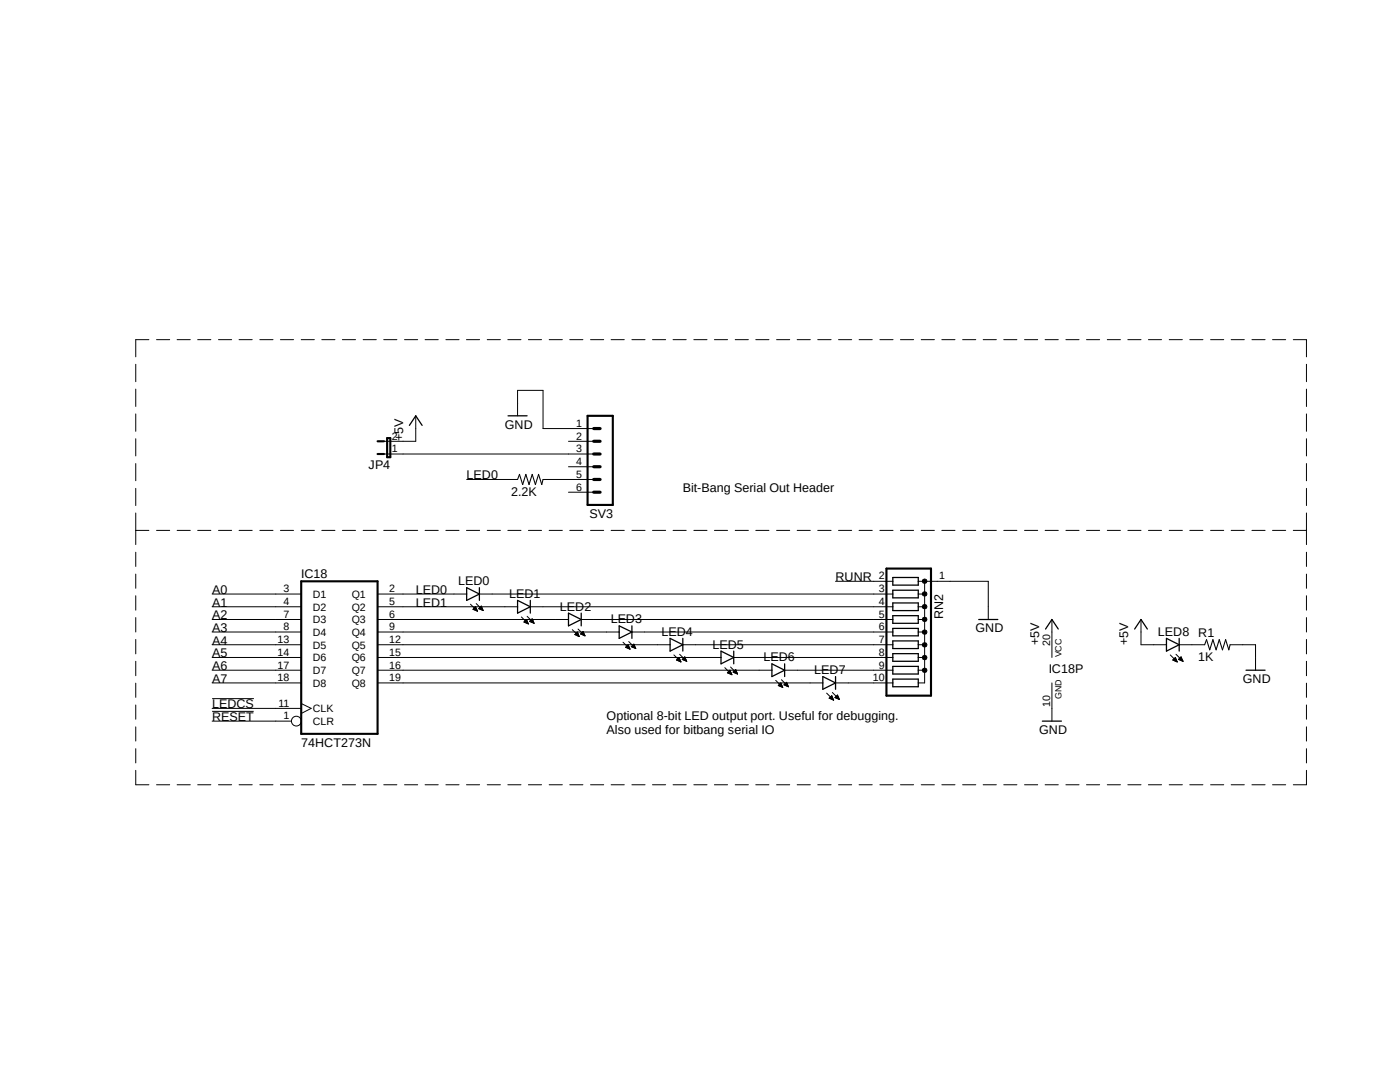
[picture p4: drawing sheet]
<svg xmlns="http://www.w3.org/2000/svg" width="279mm" height="216mm" viewBox="0 0 279 216" stroke-linecap="round" stroke-linejoin="round" font-family="sans-serif">
<path d="M27 67.6l233.9 89.1M260.9 67.6l-233.9 89.1" fill="none" stroke="#fff" stroke-width=".2"/>
<g fill="none" stroke="#000" stroke-width=".2">
<path d="M27.1 72.7v3.5M27.1 77.6v3.5M29.7 67.8h-2.6v3.4M31.2 67.8h2.7M35.3 67.8h2.7M39.5 67.8h2.6M43.6 67.8h2.6M47.7 67.8h2.6M51.9 67.8h2.6M56 67.8h2.6M60.1 67.8h2.6M64.2 67.8h2.6"/>
<path d="M68.3 67.8h2.7M72.5 67.8h2.6M76.6 67.8h2.6M80.7 67.8h2.7M84.8 67.8h2.7M89 67.8h2.6M93.1 67.8h2.6M97.2 67.8h2.7M101.3 67.8h2.7M105.5 67.8h2.6M109.6 67.8h2.6M113.7 67.8h2.6"/>
<path d="M117.9 67.8h2.6M122 67.8h2.6M126.1 67.8h2.6M130.2 67.8h2.6M134.3 67.8h2.6M138.5 67.8h2.6M142.6 67.8h2.6M146.7 67.8h2.7M150.8 67.8h2.7M155 67.8h2.6M159.1 67.8h2.6M163.2 67.8h2.7"/>
<path d="M167.3 67.8h2.7M171.4 67.8h2.7M175.6 67.8h2.6M179.7 67.8h2.6M183.9 67.8h2.6M188 67.8h2.6M192.1 67.8h2.6M196.2 67.8h2.6M200.3 67.8h2.6M204.5 67.8h2.6M208.6 67.8h2.6M212.7 67.8h2.6"/>
<path d="M216.8 67.8h2.7M221 67.8h2.6M225.1 67.8h2.6M229.2 67.8h2.6M233.3 67.8h2.7M237.4 67.8h2.7M241.6 67.8h2.6M245.7 67.8h2.6M249.9 67.8h2.6M254 67.8h2.6M258.1 67.8h2.6v3.4M260.7 72.7v3.5"/>
<path d="M260.7 77.6v3.5M27.1 82.6v3.5M27.1 87.5v3.5M27.1 92.5v3.4M27.1 97.5v3.4M76.6 90.6h41.9M83 83v5.1h-6.4M93.1 95.7h10.2M103.3 83v-5.1h5.1v7.6h10.1M108.4 95.7h10.1M113.5 88.1h5M113.5 93.1h5"/>
<path d="M113.5 98.2h5M260.7 82.6v3.5M260.7 87.5v3.5M260.7 92.5v3.4M260.7 97.5v3.4M27.1 102.4v6.3M27.1 110.2v2.8M27.1 114.6v2.8M27.1 118.9v2.9M27.1 105.8h2.6M31.2 105.8h2.7M35.3 105.8h2.7"/>
<path d="M39.5 105.8h2.6M42.3 118.5h17.8M43.6 105.8h2.6M47.7 105.8h2.6M51.9 105.8h2.6M56 105.8h2.6M60.1 105.8h2.6M64.2 105.8h2.6M68.3 105.8h2.7M72.5 105.8h2.6M75.4 118.5h17.7M76.6 105.8h2.6"/>
<path d="M80.7 105.8h2.7M84.8 105.8h2.7M89 105.8h2.6M93.1 105.8h2.6M95.7 118.5h82.5M97.2 105.8h2.7M101.3 105.8h2.7M105.5 105.8h2.6M109.6 105.8h2.6M113.7 105.8h2.6M117.9 105.8h2.6M122 105.8h2.6"/>
<path d="M126.1 105.8h2.6M130.2 105.8h2.6M134.3 105.8h2.6M138.5 105.8h2.6M142.6 105.8h2.6M146.7 105.8h2.7M150.8 105.8h2.7M155 105.8h2.6M159.1 105.8h2.6M163.2 105.8h2.7M166.8 116h11.4M167.3 105.8h2.7"/>
<path d="M171.4 105.8h2.7M175.6 105.8h2.6M179.7 105.8h2.6M183.3 118.5h1.2M183.3 116h13.9v7.6M183.9 105.8h2.6M184.2 118.2l.3-.1 .4 .1 .1 .3-.1 .3-.4 .2-.3-.2-.1-.3h.5h-.5zM184.2 115.7l.3-.2 .4 .2 .1 .3-.1 .3-.4 .1-.3-.1-.1-.3h.5h-.5zM184.5 116v20.3h-1.2M188 105.8h2.6M192.1 105.8h2.6M196.2 105.8h2.6"/>
<path d="M200.3 105.8h2.6M204.5 105.8h2.6M208.6 105.8h2.6M212.7 105.8h2.6M216.8 105.8h2.7M221 105.8h2.6M225.1 105.8h2.6M229.2 105.8h2.6M233.3 105.8h2.7M237.4 105.8h2.7M241.6 105.8h2.6M245.7 105.8h2.6"/>
<path d="M249.9 105.8h2.6M254 105.8h2.6M258.1 105.8h2.6M260.7 102.4v6.3M260.7 110.2v2.8M260.7 114.6v2.8M260.7 118.9v2.9M27.1 123.2v2.9M27.1 127.6v2.9M27.1 132v2.8M27.1 136.3v2.8M42.3 139.4h8.4"/>
<path d="M42.3 121.1h17.8M42.3 123.6h17.8M42.3 126.1h17.8M42.3 128.7h17.8M42.3 131.2h17.8M42.3 133.7h17.8M42.3 136.3h17.8M75.4 121.1h27.9M75.4 123.6h38.1M75.4 126.1h48.2M75.4 128.7h58.3M75.4 131.2h68.5"/>
<path d="M75.4 133.7h78.7M75.4 136.3h88.8M93.9 120.6l1.4 1.4M94.4 121.6l.9 .4M94.4 121.6l.5-.5 .4 .9M94.4 121.6h.7M94.5 121.5h.6M94.6 121.4h.4M94.6 121.7h.6M94.7 121.3h.3M94.7 121.2h.3M94.8 121.8h.4"/>
<path d="M94.8 121.1h.1M95 120.4l1.4 1.4M95 121.8h.2M95.6 121.4h.6M95.6 121.5h.7M95.7 121.3h.5M95.8 121.2h.4M95.8 121.6h.5M95.8 121.1h.3M95.9 121h.2M96 120.9h.1M96.1 121.7h.3"/>
<path d="M96.1 120.9l-.6 .6 .9 .3M96.1 120.9l.3 .9M96.3 121.8h.1M104.1 123.1l1.4 1.4M104.6 124.1l.5-.5 .4 .9zM104.6 124.1h.6M104.6 124.2h.7M104.7 124h.5M104.8 123.9h.4M104.9 124.2h.4M104.9 123.8h.3M104.9 123.7h.2"/>
<path d="M105.1 124.3h.3M105.2 123l1.4 1.4M105.3 124.4h.1M105.7 124h.7M105.7 124l.5-.5 .4 .9zM105.8 123.9h.6M105.8 121.1h72.4M105.9 124.1h.6M105.9 123.8h.4M106 123.7h.3M106.1 124.2h.4M106.1 123.5h.1"/>
<path d="M106.3 124.2h.2M106.5 124.3h.1M114.2 125.6l1.4 1.4M114.7 126.6l.9 .4M114.7 126.6l.5-.5 .4 .9M114.7 126.6h.7M114.8 126.5h.6M114.9 126.7h.5M114.9 126.4h.5M115 126.4h.3M115.1 126.3h.2M115.1 126.8h.4"/>
<path d="M115.1 126.2h.1M115.3 126.9h.2M115.4 125.5l1.4 1.4M115.5 127h.1M115.9 126.5h.7M115.9 126.4h.6M116 123.6h62.2M116 126.4h.5M116.1 126.3h.4M116.1 126.6h.5M116.2 126.2h.2M116.3 126.7h.4"/>
<path d="M116.3 126h.1M116.4 126l-.5 .5 .9 .4M116.4 126l.4 .9M116.5 126.8h.2M124.3 128.1l1.4 1.4M124.8 129.2l.5-.5 .4 .8zM124.9 129.2h.7M124.9 129.1h.7M125 129h.5M125.1 128.9h.4M125.1 129.3h.5M125.2 128.9h.2"/>
<path d="M125.3 128.8h.1M125.3 129.4h.4M125.5 128l1.4 1.4M125.6 129.5h.1M126 129l.5-.5 .4 .9zM126 129h.7M126.1 126.1h52.1M126.1 128.9h.6M126.2 129.1h.5M126.2 128.9h.5M126.3 128.8h.3M126.4 129.2h.4"/>
<path d="M126.4 128.6h.1M126.6 129.3h.2M126.8 129.4h.1M134.5 130.7l1.4 1.4M135 131.7l.5-.5 .4 .9zM135 131.7h.7M135.1 131.6h.6M135.2 131.8h.6M135.2 131.5h.5M135.3 131.4h.3M135.4 131.9h.4M135.4 131.4h.2"/>
<path d="M135.5 131.2h.1M135.6 132h.2M135.6 130.6l1.5 1.4M135.8 132h.1M136.2 131.6h.7M136.2 131.5h.7M136.3 128.7h41.9M136.3 131.4h.5M136.4 131.7h.5M136.4 131.4h.4M136.5 131.2h.2M136.6 131.8h.3"/>
<path d="M136.7 131.1l.3 .9-.9-.4zM136.8 131.9h.2M144.7 133.2l1.4 1.5M145.2 134.3h.7M145.2 134.2h.7M145.3 134.1h.5M145.4 134.4h.6M145.4 134h.4M145.5 133.9h.3M145.6 133.8h.1M145.6 134.5h.4M145.7 133.7l.3 .9-.8-.4z"/>
<path d="M145.8 133.1l1.4 1.4M145.8 134.5h.2M146.3 134.1l.5-.5 .4 .9zM146.3 134.1h.7M146.4 131.2h31.8M146.4 134.2h.7M146.4 134h.6M146.5 133.9h.4M146.6 133.8h.3M146.6 134.3h.5M146.8 133.6h.1M146.9 134.4h.3"/>
<path d="M147.1 134.5h.1M154.8 135.8l1.4 1.4M155.3 136.8l.5-.5 .4 .9zM155.4 136.8h.6M155.4 136.9h.7M155.4 136.7h.6M155.5 136.6h.5M155.6 136.5h.3M155.7 136.9h.4M155.7 136.4h.2M155.8 136.3h.1M155.9 137h.3"/>
<path d="M156 135.6l1.4 1.4M156.1 137.1h.1M156.5 136.7h.7M156.5 136.7l.9 .3M156.5 136.7l.5-.6 .4 .9M156.5 136.6h.7M156.6 133.7h21.6M156.6 136.5h.5M156.7 136.8h.5M156.7 136.4h.4M156.8 136.3h.3M156.9 136.9h.4"/>
<path d="M156.9 136.2h.1M157.1 136.9h.2M157.3 137h.1M165 138.3l1.4 1.4M165.5 139.3l.9 .4M165.5 139.3l.5-.5 .4 .9M165.5 139.3h.7M165.6 139.2h.6M165.7 139.1h.5M165.7 139.4h.5M165.7 139.1h.4M165.8 139h.3"/>
<path d="M165.9 139.5h.4M165.9 138.9h.1M166.1 138.2l1.4 1.4M166.1 139.6h.2M166.3 139.7h.1M166.7 139.1h.6M166.7 139.2h.7M166.8 136.3h11.4M166.8 139.1h.5M166.8 139h.5M166.9 139.3h.5M167 138.9h.2"/>
<path d="M167 138.8h.2M167.1 139.4h.4M167.1 138.7l-.5 .5 .9 .4M167.1 138.7l.4 .9M167.1 138.7l.1 .1M167.3 139.5h.2M183.3 121.1h1.2M183.3 123.6h1.2M183.3 126.1h1.2M183.3 128.7h1.2M183.3 131.2h1.2M183.3 133.7h1.2"/>
<path d="M184.2 133.4l.3-.1 .4 .1 .1 .3-.1 .4-.4 .1-.3-.1-.1-.4h.5h-.5zM184.2 130.9l.3-.1 .4 .1 .1 .3-.1 .3-.4 .2-.3-.2-.1-.3h.5h-.5zM184.2 128.4l.3-.2 .4 .2 .1 .3-.1 .3-.4 .1-.3-.1-.1-.3h.5h-.5zM184.2 125.8l.3-.1 .4 .1 .1 .3-.1 .3-.4 .2-.3-.2-.1-.3h.5h-.5zM184.2 123.3l.3-.2 .4 .2 .1 .3-.1 .3-.4 .1-.3-.1-.1-.3h.5h-.5zM184.2 120.7l.3-.1 .4 .1 .1 .4-.1 .3-.4 .1-.3-.1-.1-.3 .5-.1-.5 .1zM209.9 123.6v7.6M209.9 136.3v7.6M227.7 123.6v5.1h5.1M233.6 130.7l1.3 1.4M234.1 131.7h.7M234.1 131.7l.8 .4"/>
<path d="M234.1 131.7l.5-.5 .3 .9M234.1 131.6h.6M234.2 131.8h.6M234.2 131.5h.5M234.3 131.4h.4M234.4 131.9h.4M234.4 131.4h.2M234.5 131.2h.1M234.6 132h.3M234.7 130.6l1.4 1.4M234.8 132h.1M235.2 131.6h.7"/>
<path d="M235.2 131.5h.7M235.3 128.7h5.1M235.3 131.4h.5M235.5 131.7h.5M235.5 131.4h.3M235.5 131.2h.3M235.6 131.1h.2M235.7 131.8h.3M235.7 131.1l.4 .9-.9-.4zM235.8 131.9h.3M236.1 132h.1M245.5 128.7h5.1v5"/>
<path d="M260.7 123.2v2.9M260.7 127.6v2.9M260.7 132v2.8M260.7 136.3v2.8M27.1 140.7v2.8M27.1 145v2.9M27.1 149.4v2.8M27.1 153.7v2.9h2.6M31.2 156.6h2.7M35.3 156.6h2.7M39.5 156.6h2.6M42.3 141.9h8.3"/>
<path d="M42.3 143.9h15.8M42.3 141.4h17.8M43.6 156.6h2.6M47.7 156.6h2.6M51.9 156.6h2.6M56 156.6h2.6M60.1 156.6h2.6M60.1 140.4l2 1-2 1M64.2 156.6h2.6M68.3 156.6h2.7M72.5 156.6h2.6M76.6 156.6h2.6"/>
<path d="M80.7 156.6h2.7M84.8 156.6h2.7M89 156.6h2.6M93.1 156.6h2.6M97.2 156.6h2.7M101.3 156.6h2.7M105.5 156.6h2.6M109.6 156.6h2.6M113.7 156.6h2.6M117.9 156.6h2.6M122 156.6h2.6M126.1 156.6h2.6"/>
<path d="M130.2 156.6h2.6M134.3 156.6h2.6M138.5 156.6h2.6M142.6 156.6h2.6M146.7 156.6h2.7M150.8 156.6h2.7M155 156.6h2.6M159.1 156.6h2.6M163.2 156.6h2.7M167.3 156.6h2.7M171.4 156.6h2.7M175.6 156.6h2.6"/>
<path d="M179.7 156.6h2.6M183.9 156.6h2.6M188 156.6h2.6M192.1 156.6h2.6M196.2 156.6h2.6M200.3 156.6h2.6M204.5 156.6h2.6M208.6 156.6h2.6M212.7 156.6h2.6M216.8 156.6h2.7M221 156.6h2.6M225.1 156.6h2.6"/>
<path d="M229.2 156.6h2.6M233.3 156.6h2.7M237.4 156.6h2.7M241.6 156.6h2.6M245.7 156.6h2.6M249.9 156.6h2.6M254 156.6h2.6M260.7 140.7v2.8M260.7 145v2.9M260.7 149.4v2.8M260.7 153.7v2.9h-2.6"/>
<circle cx="59.1" cy="143.9" r=".98"/>
</g>
<g fill="none" stroke="#000" stroke-width=".25">
<path d="M81.7 84.9l1.3-1.9 1.2 1.9M101.4 83h3.8M93.1 117.3l2.6 1.2-2.6 1.3zM95.7 117.3v2.5M103.3 119.8l2.5 1.3-2.5 1.2zM105.8 119.8v2.5M178.2 115.2h5.1v1.6h-5.1zM178.2 117.8h5.1v1.5h-5.1zM113.5 122.3l2.5 1.3-2.5 1.3zM116 122.3v2.6M123.6 124.9l2.5 1.2-2.5 1.3zM126.1 124.9v2.5"/>
<path d="M133.7 127.4l2.6 1.3-2.6 1.2zM136.3 127.4v2.5M143.9 129.9l2.5 1.3-2.5 1.3zM146.4 129.9v2.6M154.1 132.5l2.5 1.2-2.5 1.3zM156.6 132.5v2.5M164.2 135l2.6 1.3-2.6 1.2zM166.8 135v2.5M178.2 120.3h5.1v1.5h-5.1zM178.2 122.9h5.1v1.5h-5.1zM178.2 125.4h5.1v1.5h-5.1zM178.2 127.9h5.1v1.5h-5.1z"/>
<path d="M178.2 130.4h5.1v1.6h-5.1zM178.2 133h5.1v1.5h-5.1zM178.2 135.5h5.1v1.5h-5.1zM195.3 123.6h3.8M208.7 125.5l1.2-1.9 1.3 1.9M226.4 125.5l1.3-1.9 1.3 1.9M232.8 127.4l2.5 1.3-2.5 1.2zM235.3 127.4v2.5M248.7 133.7h3.8M208 143.9h3.8"/>
</g>
<path d="M75.4 90.6h1.2M75.4 88.1h1.2M77.3 87.4h.6v3.8h-.6zM117.3 83h5v17.8h-5zM60.1 116h15.3v30.4h-15.3zM176.9 113.5h8.9v25.3h-8.9z" fill="none" stroke="#000" stroke-width=".42"/>
<path d="M103.3 95.7l.4-1 .6 2 .6-2 .7 2 .6-2 .6 2 .7-2 .6 2 .3-1M240.4 128.7l.4-1.1 .6 2.1 .7-2.1 .6 2.1 .6-2.1 .7 2.1 .6-2.1 .6 2.1 .3-1" fill="none" stroke="#000" stroke-width=".21"/>
<g fill="#000">
<path d="M184.2 118.2l.3-.1 .4 .1 .1 .3-.1 .3-.4 .2-.3-.2-.1-.3h.5h-.5z" fill-rule="evenodd"/>
<path d="M184.2 115.7l.3-.2 .4 .2 .1 .3-.1 .3-.4 .1-.3-.1-.1-.3h.5h-.5z" fill-rule="evenodd"/>
<path d="M184.2 133.4l.3-.1 .4 .1 .1 .3-.1 .4-.4 .1-.3-.1-.1-.4h.5h-.5z" fill-rule="evenodd"/>
<path d="M184.2 130.9l.3-.1 .4 .1 .1 .3-.1 .3-.4 .2-.3-.2-.1-.3h.5h-.5z" fill-rule="evenodd"/>
<path d="M184.2 128.4l.3-.2 .4 .2 .1 .3-.1 .3-.4 .1-.3-.1-.1-.3h.5h-.5z" fill-rule="evenodd"/>
<path d="M184.2 125.8l.3-.1 .4 .1 .1 .3-.1 .3-.4 .2-.3-.2-.1-.3h.5h-.5z" fill-rule="evenodd"/>
<path d="M184.2 123.3l.3-.2 .4 .2 .1 .3-.1 .3-.4 .1-.3-.1-.1-.3h.5h-.5z" fill-rule="evenodd"/>
<path d="M184.2 120.7l.3-.1 .4 .1 .1 .4-.1 .3-.4 .1-.3-.1-.1-.3 .5-.1-.5 .1z" fill-rule="evenodd"/>
</g>
<path d="M118.5 90.6h1.3M118.5 88.1h1.3M118.5 85.5h1.3M118.5 95.7h1.3M118.5 93.1h1.3M118.5 98.2h1.3" fill="none" stroke="#000" stroke-width=".63"/>
<g font-size="2.5">
<text x="80.4" y="88.1" transform="rotate(-90 80.4 88.1)">+5V</text>
<text x="100.8" y="85.5">GND</text>
<text x="73.6" y="93.6">JP4</text>
<text x="93.1" y="95.7">LED0</text>
<text x="102" y="99">2.2K</text>
<text x="136.3" y="98.2">Bit-Bang Serial Out Header</text>
<text x="117.6" y="103.3">SV3</text>
<text x="42.3" y="118.5">A0</text>
<text x="60.1" y="115.4">IC18</text>
<text x="83" y="118.5">LED0</text>
<text x="91.4" y="116.8">LED0</text>
<text x="101.6" y="119.3">LED1</text>
<text x="166.8" y="116">RUNR</text>
<text x="42.3" y="121.1">A1</text>
<text x="42.3" y="123.6">A2</text>
<text x="83" y="121.1">LED1</text>
<text x="111.8" y="121.8">LED2</text>
<text x="121.9" y="124.4">LED3</text>
<text x="188.2" y="123.6" transform="rotate(-90 188.2 123.6)">RN2</text>
<text x="42.3" y="131.2">A5</text>
<text x="42.3" y="128.7">A4</text>
<text x="42.3" y="126.2">A3</text>
<text x="132" y="126.9">LED4</text>
<text x="142.2" y="129.5">LED5</text>
<text x="152.4" y="132">LED6</text>
<text x="194.7" y="126.2">GND</text>
<text x="207.4" y="128.7" transform="rotate(-90 207.4 128.7)">+5V</text>
<text x="225.2" y="128.7" transform="rotate(-90 225.2 128.7)">+5V</text>
<text x="231.1" y="126.9">LED8</text>
<text x="239.1" y="132">1K</text>
<text x="239.1" y="127.2">R1</text>
<text x="42.3" y="136.3">A7</text>
<text x="42.3" y="133.7">A6</text>
<text x="162.5" y="134.5">LED7</text>
<text x="209.3" y="134.4">IC18P</text>
<text x="248" y="136.3">GND</text>
<text x="42.3" y="141.4">LEDCS</text>
<text x="42.3" y="143.9">RESET</text>
<text x="121.1" y="143.8">Optional 8-bit LED output port. Useful for debugging.</text>
<text x="60.1" y="149">74HCT273N</text>
<text x="121.1" y="146.4">Also used for bitbang serial IO</text>
<text x="207.4" y="146.4">GND</text>
</g>
<g font-size="2.1">
<text x="78.2" y="87.7">2</text>
<text x="115" y="85.2">1</text>
<text x="115" y="87.7">2</text>
<text x="78.2" y="90.3">1</text>
<text x="115" y="90.3">3</text>
<text x="115" y="92.8">4</text>
<text x="115" y="95.3">5</text>
<text x="115" y="97.9">6</text>
<text x="56.6" y="118.2">3</text>
<text x="62.4" y="119.3">D1</text>
<text x="70.2" y="119.3">Q1</text>
<text x="77.7" y="118.2">2</text>
<text x="175.4" y="115.6">2</text>
<text x="175.4" y="118.2">3</text>
<text x="187.4" y="115.6">1</text>
<text x="56.6" y="120.7">4</text>
<text x="56.6" y="123.2">7</text>
<text x="56.6" y="125.8">8</text>
<text x="62.4" y="121.8">D2</text>
<text x="62.4" y="124.4">D3</text>
<text x="70.2" y="121.8">Q2</text>
<text x="70.2" y="124.4">Q3</text>
<text x="77.7" y="120.7">5</text>
<text x="77.7" y="123.2">6</text>
<text x="77.7" y="125.8">9</text>
<text x="175.4" y="120.7">4</text>
<text x="175.4" y="123.2">5</text>
<text x="175.4" y="125.8">6</text>
<text x="55.4" y="128.3">13</text>
<text x="55.4" y="130.9">14</text>
<text x="62.4" y="126.9">D4</text>
<text x="62.4" y="129.4">D5</text>
<text x="62.4" y="132">D6</text>
<text x="70.2" y="129.4">Q5</text>
<text x="70.2" y="126.9">Q4</text>
<text x="70.2" y="132">Q6</text>
<text x="77.7" y="128.3">12</text>
<text x="77.7" y="130.9">15</text>
<text x="175.4" y="128.3">7</text>
<text x="175.4" y="130.9">8</text>
<text x="209.6" y="128.9" transform="rotate(-90 209.6 128.9)">20</text>
<text x="55.4" y="133.4">17</text>
<text x="55.4" y="135.9">18</text>
<text x="62.4" y="134.5">D7</text>
<text x="62.4" y="137">D8</text>
<text x="70.2" y="134.5">Q7</text>
<text x="70.2" y="137">Q8</text>
<text x="77.7" y="133.4">16</text>
<text x="77.7" y="135.9">19</text>
<text x="174.2" y="135.9">10</text>
<text x="175.4" y="133.4">9</text>
<text x="55.6" y="141">11</text>
<text x="56.6" y="143.6">1</text>
<text x="62.4" y="142.1">CLK</text>
<text x="209.6" y="141" transform="rotate(-90 209.6 141)">10</text>
<text x="62.4" y="144.7">CLR</text>
</g>
<g font-size="1.8">
<text x="211.8" y="131.2" transform="rotate(-90 211.8 131.2)">VCC</text>
<text x="211.8" y="139.6" transform="rotate(-90 211.8 139.6)">GND</text>
</g>
</svg>
